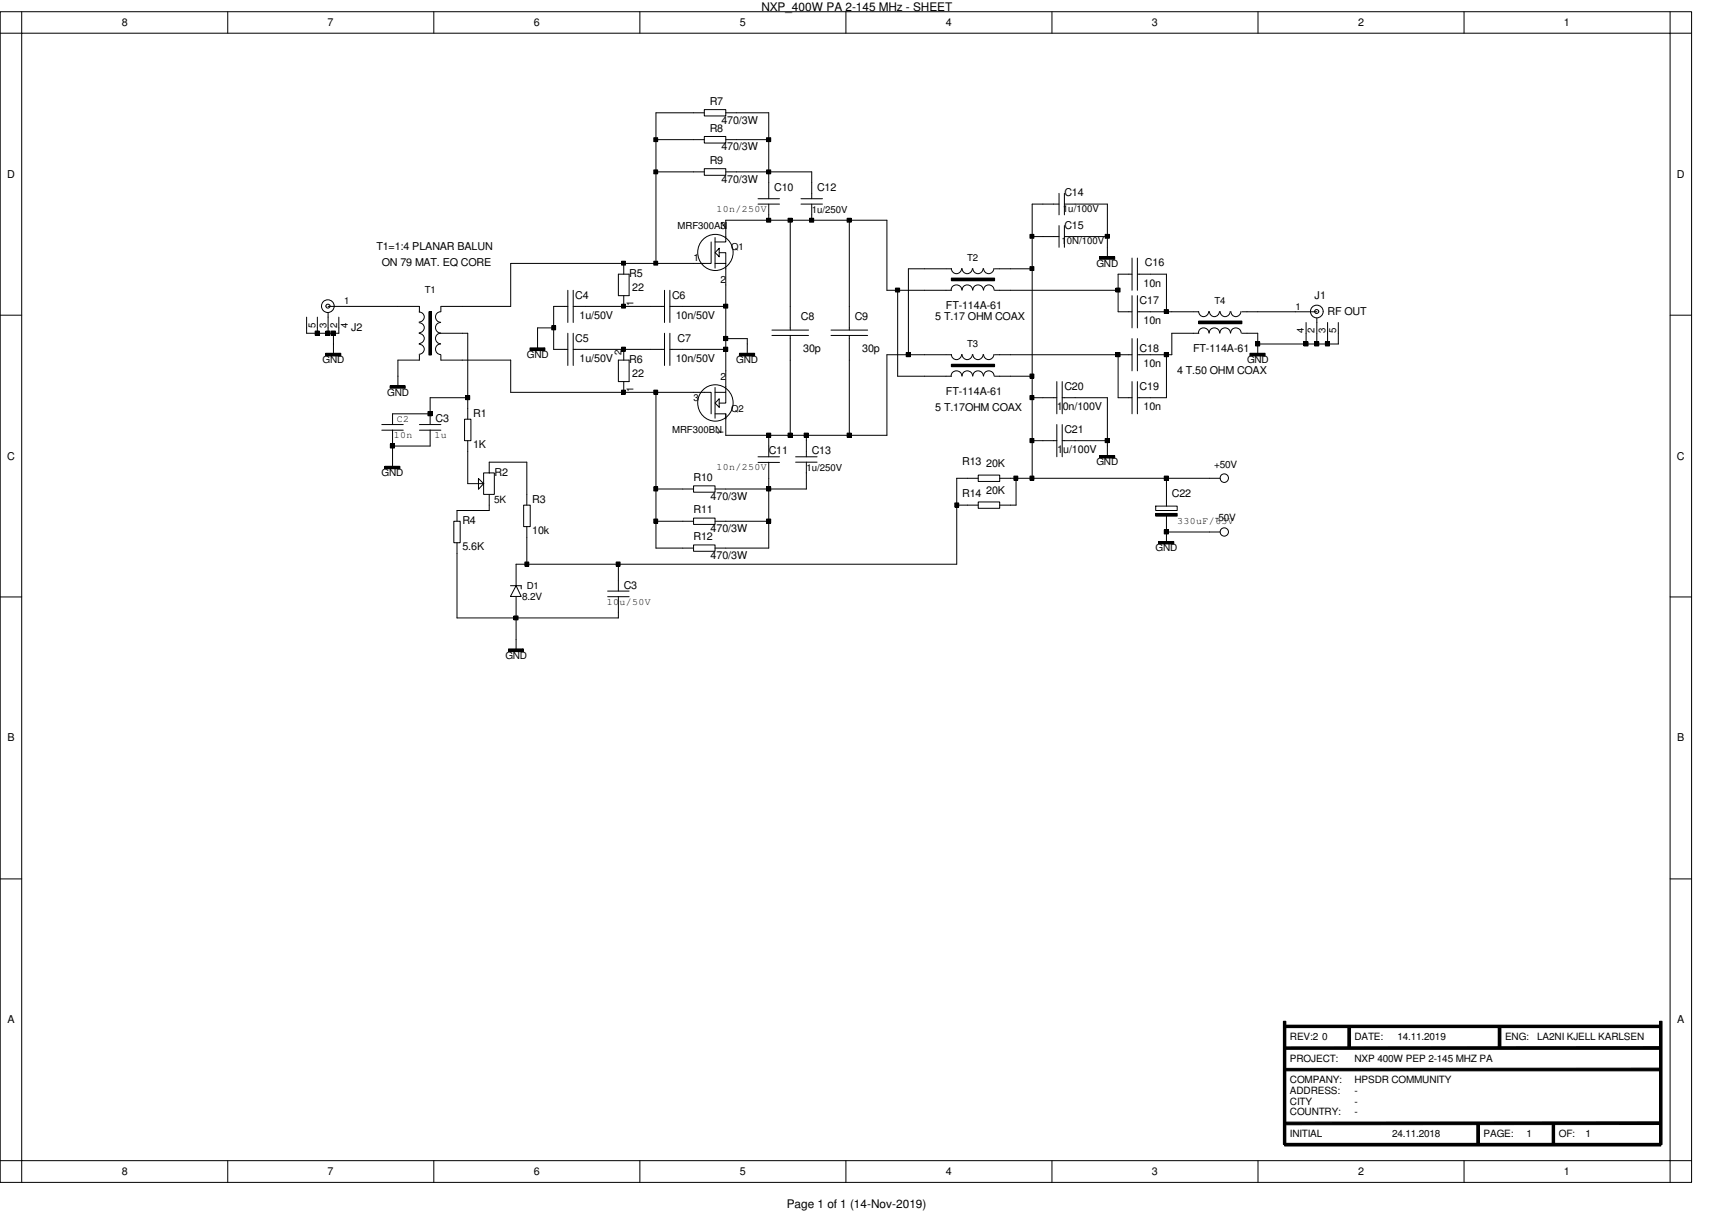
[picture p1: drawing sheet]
<svg xmlns="http://www.w3.org/2000/svg" width="297mm" height="210mm" viewBox="0 0 297 210" stroke-linecap="round" stroke-linejoin="round" font-family="sans-serif">
<g fill="none" stroke="#000" stroke-width=".17">
<path d="M0 2h293.3v203h-293.3zM3.8 5.8h285.8v195.5h-285.8zM3.8 2v3.8h-3.8M39.5 2v3.8M75.2 2v3.8M111 2v3.8M122.1 19h3.8v1.1h-3.8zM122.1 19.6h-8.4v26.1M125.9 19.6h7.4v14.9M146.7 2v3.8M182.4 2v3.8M218.1 2v3.8"/>
<path d="M253.9 2v3.8M289.6 2v3.8h3.7M113.4 23.9h.6v.7h-.6zM113.4 29.5h.6v.6h-.6zM113.7 29.8h8.4M113.7 24.2h8.4M122.1 29.3h3.8v1.1h-3.8zM122.1 23.7h3.8v1.1h-3.8zM125.9 29.8h14.9v4.7M125.9 24.2h7.4M131.4 35.4h3.8M131.4 34.5h3.8"/>
<path d="M132.9 23.9h.7v.7h-.7zM132.9 29.5h.7v.6h-.7zM132.9 37.8h.7v.7h-.7zM133.3 35.4v2.8M136.6 37.8h.8v.7h-.8zM137 38.2v19M138.9 35.4h3.7M138.9 34.5h3.7M140.4 37.8h.7v.7h-.7zM140.8 35.4v2.8M146.9 37.8h.7v.7h-.7zM147.3 38.2v19"/>
<path d="M183.6 33.5v3.8M183.6 39.1v3.8M183.6 35.4h-4.6v47.5M184.6 33.5v3.8M184.6 39.1v3.8M184.6 35.4h7.4v9.3M0 54.7h3.8M53.2 55v2.8h5.6v-2.8M54.6 57.4h.8v.7h-.8zM55 55v2.8M56.5 57.4h.7v.7h-.7zM56.9 53.1h15.8v1"/>
<path d="M56.9 54.2v3.6M57.4 57.4h.8v.7h-.8zM57.8 57.8v3.7M72.7 57.8a.87 .87 0 0 1 .9 .9 .87 .87 0 0 1-.9 .9M72.7 56a.87 .87 0 0 1 .9 .8 .87 .87 0 0 1-.9 .9M72.7 54.1a.87 .87 0 0 1 .9 .9 .87 .87 0 0 1-.9 .8M72.7 59.7a.87 .87 0 0 1 .9 .9 .87 .87 0 0 1-.9 .8M74.4 54.1h.4v7.5h-.4zM76.4 54.1a.91 .91 0 0 0-.9 .9 .91 .91 0 0 0 .9 .9M76.4 55.9a.91 .91 0 0 0-.9 .9 .91 .91 0 0 0 .9 .9M76.4 57.8a.91 .91 0 0 0-.9 .9 .91 .91 0 0 0 .9 .9M76.4 59.6a.91 .91 0 0 0-.9 1 .91 .91 0 0 0 .9 .9"/>
<path d="M76.5 57.8h4.6v14.9M76.5 53.2v.9M95.7 56.5h.6v.7h-.6zM96 56.9h-2.8v3.7M98.5 53.1h-2.5v7.5h2.5M98.5 50.3v5.6M98.5 57.8v5.6M99.4 53.1h15.8M99.4 50.3v5.6M99.4 57.8v5.6M107.2 47.5h1.9v3.8h-1.9zM107.8 45.3h.7v.7h-.7z"/>
<path d="M107.8 52.7h.7v.7h-.7zM108.2 45.7v1.8M108.2 51.3v1.8M113.4 45.3h.6v.7h-.6zM115.2 50.3v5.6M115.2 57.8v5.6M116.2 53.1h9.7M116.2 50.3v5.6M116.2 57.8v5.6M123.3 42v3.7h-34.7v7.4h-12.1M124 42h1.9v-3.8h27.9v12.1h11.2M124 45.7h1.9v21.4"/>
<path d="M124 41.2v5.3M124.7 43.8h1.2v1.9M124.7 43.1v1.4l-.7-.7zM125.5 52.7h.7v.7h-.7zM125.5 58.3h.7v.8h-.7zM125.9 58.7h3.7v2.8M133.9 57.2h6.3M133.9 58.2h6.3M137 58.2v17.3M144.1 57.2h6.3M144.1 58.2h6.3M147.3 58.2v17.3"/>
<path d="M155.3 50h.7v.6h-.7zM155.7 50.3v14.9h9.3M164.9 50.3a.93 .93 0 0 1 1-.9 .93 .93 0 0 1 .9 .9M165 48.2h7.5v.5h-7.5zM165 46.6a.89 .89 0 0 0 .9 .9 .89 .89 0 0 0 .8-.9M165 46.6h-7.5v14.9M166.8 46.6a.89 .89 0 0 0 .9 .9 .89 .89 0 0 0 .9-.9M166.8 50.3a.91 .91 0 0 1 .9-.9 .91 .91 0 0 1 1 .9M168.7 46.6a.89 .89 0 0 0 .9 .9 .89 .89 0 0 0 .9-.9M168.7 50.3a.91 .91 0 0 1 .9-.9 .91 .91 0 0 1 .9 .9M170.6 46.6a.89 .89 0 0 0 .8 .9 .89 .89 0 0 0 .9-.9M170.6 50.3a.91 .91 0 0 1 .9-.9 .91 .91 0 0 1 .9 .9"/>
<path d="M172.5 46.6h6.5M172.5 50.3h21.4M178.6 40.6h.7v.7h-.7zM178.6 46.2h.7v.7h-.7zM179 41h4.6M184.6 41h7.4M190.7 44.5h2.4v.5h-2.4zM191.6 40.6h.8v.7h-.8zM193.1 44.5h.2v.5h-.2zM193.5 50h.7v.6h-.7zM196.3 47.5h-2.4v6.6h2.4M196.3 44.7v5.6"/>
<path d="M196.3 51.3v5.6M196.3 58.7v5.6M197.2 54.1h10.7M197.2 47.5h5.1v6.6M197.2 44.7v5.6M197.2 51.3v5.6M197.2 58.7v5.6M201.9 53.7h.7v.7h-.7zM207.8 57.7a.91 .91 0 0 1 .9-.8 .91 .91 0 0 1 .9 .8M207.9 55.7h7.4v.4h-7.4zM207.9 54a.87 .87 0 0 0 .8 .9 .87 .87 0 0 0 .9-.9M207.9 57.8h-4.7v3.7h-6"/>
<path d="M209.7 57.7a.91 .91 0 0 1 .9-.8 .91 .91 0 0 1 .9 .8M209.7 54a.87 .87 0 0 0 .9 .9 .87 .87 0 0 0 .9-.9M211.5 57.7a.91 .91 0 0 1 .9-.8 .91 .91 0 0 1 1 .8M211.6 54a.87 .87 0 0 0 .8 .9 .87 .87 0 0 0 .9-.9M213.4 57.7a.91 .91 0 0 1 .9-.8 .91 .91 0 0 1 .9 .8M213.4 54a.87 .87 0 0 0 .9 .9 .87 .87 0 0 0 .9-.9M215.3 54.1h13M215.3 57.8h2.8v3.7M217.7 59.3h.7v.7h-.7zM226.1 59.3h.7v.7h-.7zM226.5 55.9v3.7M228 59.3h.7v.7h-.7z"/>
<path d="M228.3 55.2v4.4M229.8 59.3h.7v.7h-.7zM230.2 55.9v3.7M232.1 55.9v3.7h-14M289.6 54.7h3.7M56.5 61.3h2.4v.4h-2.4zM58.9 61.3h.2v.4h-.2zM66.2 74.6h3.7M66.2 73.6h3.7M67.6 66.9h2.5v.4h-2.5zM67.7 77h.7v.7h-.7zM68.1 74.5v6.6"/>
<path d="M70.1 66.9h.2v.4h-.2zM72.7 61.6v.8h-3.7v4.7M72.7 74.6h3.8M72.7 73.6h3.8M74.2 71.4h.7v.7h-.7zM74.6 71.8h-6.5v1.8M74.6 74.5v2.8h-6.5M76.5 61.6v.8h12.1v5.6h34.7v3.8M80.6 72.7h1.1v3.7h-1.1zM80.7 68.6h.7v.7h-.7zM81.1 69h-6.5v4.6M81.1 76.4v7.5h2.8"/>
<path d="M91.9 60.3h2.5v.5h-2.5zM94.4 60.3h.1v.5h-.1zM99.4 60.6h15.8M107.2 62.4h1.9v3.8h-1.9zM107.8 67.6h.7v.8h-.7zM107.8 60.2h.7v.7h-.7zM108.2 60.6v1.8M108.2 66.2v1.8M113.4 67.6h.6v.8h-.6zM113.7 68v27h6.6M116.2 60.6h9.7M124 71.8h1.9v.8"/>
<path d="M124 67.2v5.3M124.7 69.1v1.5l-.7-.7zM125.5 60.2h.7v.7h-.7zM125.9 67.1v.9h-1.9M125.9 68v1.9h-1.2M128.2 61.3h2.5v.4h-2.5zM130.7 61.3h.1v.4h-.1zM131.4 79.2h3.8M132.9 75.1h.7v.7h-.7zM133.3 75.5v3.7M136.6 75.1h.8v.7h-.8zM138 79.2h3.7"/>
<path d="M139.4 75.1h.8v.7h-.8zM139.8 75.5v3.7M146.9 75.1h.7v.7h-.7zM157.1 61.1h.8v.7h-.8zM164.9 65.2a.93 .93 0 0 1 1-.9 .93 .93 0 0 1 .9 .9M165 63.2h7.5v.4h-7.5zM165 61.5a.89 .89 0 0 0 .9 .9 .89 .89 0 0 0 .8-.9M165 61.5h-11.2v14h-27.9v-3.7M166.8 61.5a.89 .89 0 0 0 .9 .9 .89 .89 0 0 0 .9-.9M166.8 65.2a.91 .91 0 0 1 .9-.9 .91 .91 0 0 1 1 .9M168.7 61.5a.89 .89 0 0 0 .9 .9 .89 .89 0 0 0 .9-.9M168.7 65.2a.91 .91 0 0 1 .9-.9 .91 .91 0 0 1 .9 .9"/>
<path d="M170.6 61.5a.89 .89 0 0 0 .8 .9 .89 .89 0 0 0 .9-.9M170.6 65.2a.91 .91 0 0 1 .9-.9 .91 .91 0 0 1 .9 .9M172.5 61.5h23.8M172.5 65.2h6.5M178.6 64.9h.7v.7h-.7zM178.6 68.6h.7v.7h-.7zM178.6 76h.7v.8h-.7zM179 76.4h4.3M179 69h4.3M183.3 66.2v5.6M183.3 73.6v5.6M184.2 76.4h7.8"/>
<path d="M184.2 69h7.8v10.2M184.2 66.2v5.6M184.2 73.6v5.6M190.7 79h2.4v.4h-2.4zM191.6 76h.8v.8h-.8zM193.1 79h.2v.4h-.2zM193.5 61.1h.7v.7h-.7zM193.9 61.5v7.5h2.4M196.3 66.2v5.6M197.2 66.2v5.6M201.9 61.1h.7v.7h-.7zM202.3 61.5v7.5h-5.1"/>
<path d="M216.7 61.3h2.5v.4h-2.5zM219.2 61.3h.2v.4h-.2zM66.7 80.9h2.5v.4h-2.5zM69.2 80.9h.1v.4h-.1zM78.7 90.4h1.1v3.7h-1.1zM79.2 94.1v13h28v-3.7M83 83l.9 .9-.9 .9zM83 83v.9M83.9 82h1.8v3.7h-1.8zM84.8 82v-1.9h6.6v7.5M84.8 85.7v2.8h-5.6v1.9M90.8 87.6h1.1v3.7h-1.1z"/>
<path d="M91 97.5h.7v.7h-.7zM91.4 91.3v6.5M106.8 97.5h.7v.7h-.7zM107.2 97.8v4.7M113.4 84.4h.6v.7h-.6zM113.4 90h.6v.7h-.6zM113.7 84.8h6.6M113.7 90.4h6.6M120.3 84.2h3.7v1.1h-3.7zM120.3 89.8h3.7v1.1h-3.7zM120.3 94.5h3.7v1.1h-3.7zM124 90.4h9.3"/>
<path d="M131.4 80.2h3.8M132.9 90h.7v.7h-.7zM132.9 84.4h.7v.7h-.7zM133.3 80.1v14.9h-9.3M138 80.1h3.7M139.8 80.1v4.7h-15.8M165.6 87.2h.6v.7h-.6zM165.9 87.6h3.7M169.6 82.4h3.8v1.1h-3.8zM169.6 87h3.8v1.1h-3.8zM169.6 82.9h-3.7v14.9h-76.4v3.8M173.4 82.9h38.2"/>
<path d="M175.8 82.5h.7v.8h-.7zM176.2 82.9v4.7h-2.8M178.6 82.5h.7v.8h-.7zM200.4 89h3.7v.5h-3.7zM200.4 87.8h3.7v.7h-3.7zM200.9 93.9h2.5v.4h-2.5zM201.9 91.9h.7v.7h-.7zM201.9 82.5h.7v.8h-.7zM202.3 82.9v4.9M202.3 89.2v4.9M202.3 92.2h9.3M203.4 93.9h.1v.4h-.1z"/>
<path d="M0 103.5h3.8M88.2 112.5h2.4v.5h-2.4zM88.5 101.6h1.9v.5M89.1 106.8h.7v.7h-.7zM89.5 101.6l.9 1.8h-1.9zM89.5 103.4v9.3M90.6 112.5h.2v.5h-.2zM105.4 103.5h3.7M105.4 102.5h3.7M289.6 103.5h3.7M0 152.4h3.8M289.6 152.4h3.7"/>
<path d="M222.5 177.1h.5v21.4h-.5zM222.8 177.8h65.2v.4h-65.2zM233.7 178h.5v3.7h-.5zM259.8 178h.5v3.7h-.5zM287.8 177.1h.4v21.4h-.4zM222.7 194.6l65.3-.1v.5h-65.3zM222.8 185.3l65.2-.1v.5h-65.2zM222.8 181.5h65.2v.4h-65.2zM222.8 198.2h65.2v.5h-65.2zM256.1 194.8h.4v3.7h-.4zM269.2 194.8h.4v3.7h-.4zM0 201.3h3.8v3.7"/>
<path d="M39.5 201.3v3.7M75.2 201.3v3.7M111 201.3v3.7M146.7 201.3v3.7M182.4 201.3v3.7M218.1 201.3v3.7M253.9 201.3v3.7M293.3 201.3h-3.7v3.7"/>
<circle cx="56.9" cy="53.1" r="1.1"/>
<circle cx="56.9" cy="53.1" r=".35"/>
<circle cx="124" cy="43.8" r="3.1"/>
<circle cx="228.3" cy="54" r=".35"/>
<circle cx="228.3" cy="54" r="1.1"/>
<circle cx="124" cy="69.9" r="3.1"/>
<circle cx="212.3" cy="82.9" r=".73"/>
<circle cx="212.3" cy="92.2" r=".72"/>
</g>
<g fill="#000">
<path d="M222.7 194.6l65.3-.1v.5h-65.3zM222.8 185.3l65.2-.1v.5h-65.2zM222.8 181.5h65.2v.4h-65.2z"/>
<path d="M113.4 23.9h.6v.7h-.6z" fill-rule="evenodd"/>
<path d="M113.4 29.5h.6v.6h-.6z" fill-rule="evenodd"/>
<path d="M132.9 23.9h.7v.7h-.7z" fill-rule="evenodd"/>
<path d="M132.9 29.5h.7v.6h-.7z" fill-rule="evenodd"/>
<path d="M132.9 37.8h.7v.7h-.7z" fill-rule="evenodd"/>
<path d="M136.6 37.8h.8v.7h-.8z" fill-rule="evenodd"/>
<path d="M140.4 37.8h.7v.7h-.7z" fill-rule="evenodd"/>
<path d="M146.9 37.8h.7v.7h-.7z" fill-rule="evenodd"/>
<path d="M54.6 57.4h.8v.7h-.8z" fill-rule="evenodd"/>
<path d="M56.5 57.4h.7v.7h-.7z" fill-rule="evenodd"/>
<path d="M57.4 57.4h.8v.7h-.8z" fill-rule="evenodd"/>
<path d="M95.7 56.5h.6v.7h-.6z" fill-rule="evenodd"/>
<path d="M107.8 45.3h.7v.7h-.7z" fill-rule="evenodd"/>
<path d="M107.8 52.7h.7v.7h-.7z" fill-rule="evenodd"/>
<path d="M113.4 45.3h.6v.7h-.6z" fill-rule="evenodd"/>
<path d="M125.5 52.7h.7v.7h-.7z" fill-rule="evenodd"/>
<path d="M125.5 58.3h.7v.8h-.7z" fill-rule="evenodd"/>
<path d="M155.3 50h.7v.6h-.7z" fill-rule="evenodd"/>
<path d="M165 48.2h7.5v.5h-7.5z" fill-rule="evenodd"/>
<path d="M178.6 40.6h.7v.7h-.7z" fill-rule="evenodd"/>
<path d="M178.6 46.2h.7v.7h-.7z" fill-rule="evenodd"/>
<path d="M190.7 44.5h2.4v.5h-2.4z" fill-rule="evenodd"/>
<path d="M191.6 40.6h.8v.7h-.8z" fill-rule="evenodd"/>
<path d="M193.1 44.5h.2v.5h-.2z" fill-rule="evenodd"/>
<path d="M193.5 50h.7v.6h-.7z" fill-rule="evenodd"/>
<path d="M201.9 53.7h.7v.7h-.7z" fill-rule="evenodd"/>
<path d="M207.9 55.7h7.4v.4h-7.4z" fill-rule="evenodd"/>
<path d="M217.7 59.3h.7v.7h-.7z" fill-rule="evenodd"/>
<path d="M226.1 59.3h.7v.7h-.7z" fill-rule="evenodd"/>
<path d="M228 59.3h.7v.7h-.7z" fill-rule="evenodd"/>
<path d="M229.8 59.3h.7v.7h-.7z" fill-rule="evenodd"/>
<path d="M56.5 61.3h2.4v.4h-2.4z" fill-rule="evenodd"/>
<path d="M58.9 61.3h.2v.4h-.2z" fill-rule="evenodd"/>
<path d="M67.7 77h.7v.7h-.7z" fill-rule="evenodd"/>
<path d="M70.1 66.9h.2v.4h-.2z" fill-rule="evenodd"/>
<path d="M74.2 71.4h.7v.7h-.7z" fill-rule="evenodd"/>
<path d="M80.7 68.6h.7v.7h-.7z" fill-rule="evenodd"/>
<path d="M91.9 60.3h2.5v.5h-2.5z" fill-rule="evenodd"/>
<path d="M94.4 60.3h.1v.5h-.1z" fill-rule="evenodd"/>
<path d="M107.8 67.6h.7v.8h-.7z" fill-rule="evenodd"/>
<path d="M107.8 60.2h.7v.7h-.7z" fill-rule="evenodd"/>
<path d="M113.4 67.6h.6v.8h-.6z" fill-rule="evenodd"/>
<path d="M125.5 60.2h.7v.7h-.7z" fill-rule="evenodd"/>
<path d="M128.2 61.3h2.5v.4h-2.5z" fill-rule="evenodd"/>
<path d="M130.7 61.3h.1v.4h-.1z" fill-rule="evenodd"/>
<path d="M132.9 75.1h.7v.7h-.7z" fill-rule="evenodd"/>
<path d="M136.6 75.1h.8v.7h-.8z" fill-rule="evenodd"/>
<path d="M139.4 75.1h.8v.7h-.8z" fill-rule="evenodd"/>
<path d="M146.9 75.1h.7v.7h-.7z" fill-rule="evenodd"/>
<path d="M157.1 61.1h.8v.7h-.8z" fill-rule="evenodd"/>
<path d="M178.6 64.9h.7v.7h-.7z" fill-rule="evenodd"/>
<path d="M178.6 68.6h.7v.7h-.7z" fill-rule="evenodd"/>
<path d="M178.6 76h.7v.8h-.7z" fill-rule="evenodd"/>
<path d="M191.6 76h.8v.8h-.8z" fill-rule="evenodd"/>
<path d="M193.1 79h.2v.4h-.2z" fill-rule="evenodd"/>
<path d="M193.5 61.1h.7v.7h-.7z" fill-rule="evenodd"/>
<path d="M201.9 61.1h.7v.7h-.7z" fill-rule="evenodd"/>
<path d="M216.7 61.3h2.5v.4h-2.5z" fill-rule="evenodd"/>
<path d="M219.2 61.3h.2v.4h-.2z" fill-rule="evenodd"/>
<path d="M69.2 80.9h.1v.4h-.1z" fill-rule="evenodd"/>
<path d="M91 97.5h.7v.7h-.7z" fill-rule="evenodd"/>
<path d="M106.8 97.5h.7v.7h-.7z" fill-rule="evenodd"/>
<path d="M113.4 84.4h.6v.7h-.6z" fill-rule="evenodd"/>
<path d="M113.4 90h.6v.7h-.6z" fill-rule="evenodd"/>
<path d="M132.9 90h.7v.7h-.7z" fill-rule="evenodd"/>
<path d="M132.9 84.4h.7v.7h-.7z" fill-rule="evenodd"/>
<path d="M165.6 87.2h.6v.7h-.6z" fill-rule="evenodd"/>
<path d="M175.8 82.5h.7v.8h-.7z" fill-rule="evenodd"/>
<path d="M178.6 82.5h.7v.8h-.7z" fill-rule="evenodd"/>
<path d="M200.4 89h3.7v.5h-3.7z" fill-rule="evenodd"/>
<path d="M201.9 91.9h.7v.7h-.7z" fill-rule="evenodd"/>
<path d="M201.9 82.5h.7v.8h-.7z" fill-rule="evenodd"/>
<path d="M203.4 93.9h.1v.4h-.1z" fill-rule="evenodd"/>
<path d="M88.2 112.5h2.4v.5h-2.4z" fill-rule="evenodd"/>
<path d="M89.1 106.8h.7v.7h-.7z" fill-rule="evenodd"/>
<path d="M90.6 112.5h.2v.5h-.2z" fill-rule="evenodd"/>
<path d="M233.7 178h.5v3.7h-.5z" fill-rule="evenodd"/>
<path d="M259.8 178h.5v3.7h-.5z" fill-rule="evenodd"/>
<path d="M222.8 198.2h65.2v.5h-65.2z" fill-rule="evenodd"/>
<path d="M256.1 194.8h.4v3.7h-.4z" fill-rule="evenodd"/>
</g>
<path d="M74.6 54.1v7.5M67.6 67.1h2.5M165 63.4h7.5M190.7 79.2h2.4M66.7 81.1h2.5M200.9 94.1h2.5M222.8 178h65.2M222.8 177.1v21.4M288 177.1v21.4M269.4 194.8v3.7" fill="none" stroke="#000" stroke-width=".42"/>
<g font-size="2">
<text x="132" y="1.9">NXP_400W PA 2-145 MHz - SHEET</text>
<text x="136.4" y="209.5">Page 1 of 1 (14-Nov-2019)</text>
</g>
<g font-size="1.9">
<text x="21.1" y="4.5">8</text>
<text x="56.8" y="4.5">7</text>
<text x="92.6" y="4.5">6</text>
<text x="128.3" y="4.5">5</text>
<text x="164" y="4.5">4</text>
<text x="199.7" y="4.5">3</text>
<text x="235.5" y="4.5">2</text>
<text x="271.2" y="4.5">1</text>
<text x="123.1" y="22.9">R8</text>
<text x="123.1" y="18.2">R7</text>
<text x="125.1" y="21.4">470/3W</text>
<text x="123.1" y="28.4">R9</text>
<text x="125.1" y="26.1">470/3W</text>
<text x="1.3" y="30.8">D</text>
<text x="125.1" y="31.7">470/3W</text>
<text x="134.2" y="33.1">C10</text>
<text x="141.7" y="33.1">C12</text>
<text x="184.6" y="34">C14</text>
<text x="290.8" y="30.8">D</text>
<text x="184.6" y="39.7">C15</text>
<text x="65.3" y="43.4">T1=1:4 PLANAR BALUN</text>
<text x="66.2" y="46.2">ON 79 MAT. EQ CORE</text>
<text x="198.5" y="46.2">C16</text>
<text x="99.7" y="51.8">C4</text>
<text x="109.1" y="48">R5</text>
<text x="109.6" y="50.5">22</text>
<text x="116.5" y="51.8">C6</text>
<text x="164" y="53.6">FT-114A-61</text>
<text x="197.6" y="52.7">C17</text>
<text x="198.3" y="49.7">10n</text>
<text x="228" y="51.8">J1</text>
<text x="60.9" y="57.4">J2</text>
<text x="99.7" y="59.2">C5</text>
<text x="100.5" y="55.3">1u/50V</text>
<text x="117.2" y="55.3">10n/50V</text>
<text x="117.5" y="59.2">C7</text>
<text x="138.9" y="55.5">C8</text>
<text x="148.2" y="55.5">C9</text>
<text x="162.2" y="55.5">5 T.17 OHM COAX</text>
<text x="198.3" y="56.3">10n</text>
<text x="230.2" y="54.6">RF OUT</text>
<text x="100.5" y="62.8">1u/50V</text>
<text x="109.1" y="62.9">R6</text>
<text x="109.6" y="65.4">22</text>
<text x="117.2" y="62.8">10n/50V</text>
<text x="139.3" y="61.1">30p</text>
<text x="149.5" y="61.1">30p</text>
<text x="197.6" y="61.1">C18</text>
<text x="198.3" y="63.7">10n</text>
<text x="204.1" y="64.8">4 T.50 OHM COAX</text>
<text x="206.9" y="61.1">FT-114A-61</text>
<text x="162.2" y="71.3">5 T.17OHM COAX</text>
<text x="164" y="68.5">FT-114A-61</text>
<text x="183.3" y="71.2">10n/100V</text>
<text x="184.6" y="67.6">C20</text>
<text x="197.6" y="67.6">C19</text>
<text x="198.3" y="71.2">10n</text>
<text x="75.5" y="73.2">C3</text>
<text x="82" y="77.7">1K</text>
<text x="82" y="72.3">R1</text>
<text x="184.6" y="75.1">C21</text>
<text x="1.3" y="79.7">C</text>
<text x="85.8" y="82.5">R2</text>
<text x="120.3" y="83.4">R10</text>
<text x="133.3" y="78.8">C11</text>
<text x="140.8" y="78.8">C13</text>
<text x="166.8" y="80.6">R13</text>
<text x="171" y="81">20K</text>
<text x="183.3" y="78.6">1u/100V</text>
<text x="290.8" y="79.7">C</text>
<text x="92.3" y="87.2">R3</text>
<text x="120.3" y="89">R11</text>
<text x="123.2" y="86.6">470/3W</text>
<text x="166.8" y="86.2">R14</text>
<text x="171" y="85.7">20K</text>
<text x="203.2" y="86.2">C22</text>
<text x="80.2" y="95.4">5.6K</text>
<text x="80.2" y="90.9">R4</text>
<text x="92.3" y="92.6">10k</text>
<text x="120.3" y="93.7">R12</text>
<text x="123.2" y="92.2">470/3W</text>
<text x="123.2" y="96.9">470/3W</text>
<text x="108.2" y="102.1">C3</text>
<text x="1.3" y="128.6">B</text>
<text x="290.8" y="128.6">B</text>
<text x="1.3" y="177.5">A</text>
<text x="290.8" y="177.5">A</text>
<text x="21.1" y="203.8">8</text>
<text x="56.8" y="203.8">7</text>
<text x="92.6" y="203.8">6</text>
<text x="128.3" y="203.8">5</text>
<text x="164" y="203.8">4</text>
<text x="199.7" y="203.8">3</text>
<text x="235.5" y="203.8">2</text>
<text x="271.2" y="203.8">1</text>
</g>
<g font-size="1.7">
<text x="117.5" y="39.7">MRF300AN</text>
<text x="124.2" y="36.8">10n/250V</text>
<text x="124.9" y="39.7">3</text>
<text x="140.8" y="36.9">1u/250V</text>
<text x="184.3" y="36.7">1u/100V</text>
<text x="120.3" y="45.3">1</text>
<text x="126.8" y="43.4">Q1</text>
<text x="167.7" y="45.3">T2</text>
<text x="184.1" y="42.3">10N/100V</text>
<text x="190.1" y="46.2">GND</text>
<text x="59.7" y="52.7">1</text>
<text x="73.7" y="50.9">T1</text>
<text x="109.9" y="53.1" transform="rotate(-90 109.9 53.1)">1</text>
<text x="124.9" y="49">2</text>
<text x="210.6" y="52.7">T4</text>
<text x="224.6" y="53.7">1</text>
<text x="54.7" y="56.9" transform="rotate(-90 54.7 56.9)">5</text>
<text x="56.6" y="56.9" transform="rotate(-90 56.6 56.9)">3</text>
<text x="58.5" y="56.9" transform="rotate(-90 58.5 56.9)">2</text>
<text x="60.3" y="56.9" transform="rotate(-90 60.3 56.9)">4</text>
<text x="226.1" y="57.8" transform="rotate(-90 226.1 57.8)">4</text>
<text x="228" y="57.8" transform="rotate(-90 228 57.8)">2</text>
<text x="229.8" y="57.8" transform="rotate(-90 229.8 57.8)">3</text>
<text x="231.7" y="57.8" transform="rotate(-90 231.7 57.8)">5</text>
<text x="55.9" y="63">GND</text>
<text x="91.4" y="62.1">GND</text>
<text x="107.8" y="61.5" transform="rotate(-90 107.8 61.5)">2</text>
<text x="124.9" y="65.8">2</text>
<text x="127.7" y="63">GND</text>
<text x="167.7" y="60.2">T3</text>
<text x="216.2" y="63">GND</text>
<text x="67.1" y="68.6">GND</text>
<text x="109.9" y="68" transform="rotate(-90 109.9 68)">1</text>
<text x="120.3" y="69.5">3</text>
<text x="126.8" y="71.4">Q2</text>
<text x="68.3" y="75.9">10n</text>
<text x="68.8" y="73.2">C2</text>
<text x="75.4" y="75.9">1u</text>
<text x="116.5" y="75.1">MRF300BN</text>
<text x="125.5" y="75.5" transform="rotate(-90 125.5 75.5)">1</text>
<text x="66.2" y="82.5">GND</text>
<text x="124.2" y="81.5">10n/250V</text>
<text x="139.8" y="81.6">1u/250V</text>
<text x="190.1" y="80.7">GND</text>
<text x="210.5" y="81.1">+50V</text>
<text x="85.7" y="87.2">5K</text>
<text x="200.4" y="95.6">GND</text>
<text x="204.1" y="90.8">330uF/63V</text>
<text x="210.7" y="90.4">-50V</text>
<text x="90.5" y="104">8.2V</text>
<text x="91.4" y="102.1">D1</text>
<text x="105.2" y="104.8">10u/50V</text>
<text x="87.6" y="114.2">GND</text>
<text x="223.7" y="184.1">PROJECT:</text>
<text x="223.7" y="180.4">REV:2</text>
<text x="229.3" y="180.4">0</text>
<text x="234.9" y="184.1">NXP 400W PEP 2-145 MHZ PA</text>
<text x="234.9" y="180.4">DATE:</text>
<text x="242.3" y="180.4">14.11.2019</text>
<text x="261" y="180.4">ENG:</text>
<text x="266.6" y="180.4">LA2NI KJELL KARLSEN</text>
<text x="223.7" y="187.8">COMPANY:</text>
<text x="223.7" y="191.6">CITY</text>
<text x="223.7" y="189.7">ADDRESS:</text>
<text x="234.9" y="187.8">HPSDR COMMUNITY</text>
<text x="234.9" y="189.7">-</text>
<text x="234.9" y="191.6">-</text>
<text x="223.7" y="197.1">INITIAL</text>
<text x="223.7" y="193.4">COUNTRY:</text>
<text x="234.9" y="193.4">-</text>
<text x="241.4" y="197.1">24.11.2018</text>
<text x="257.3" y="197.1">PAGE:</text>
<text x="264.7" y="197.1">1</text>
<text x="270.3" y="197.1">OF:</text>
<text x="275" y="197.1">1</text>
</g>
</svg>
